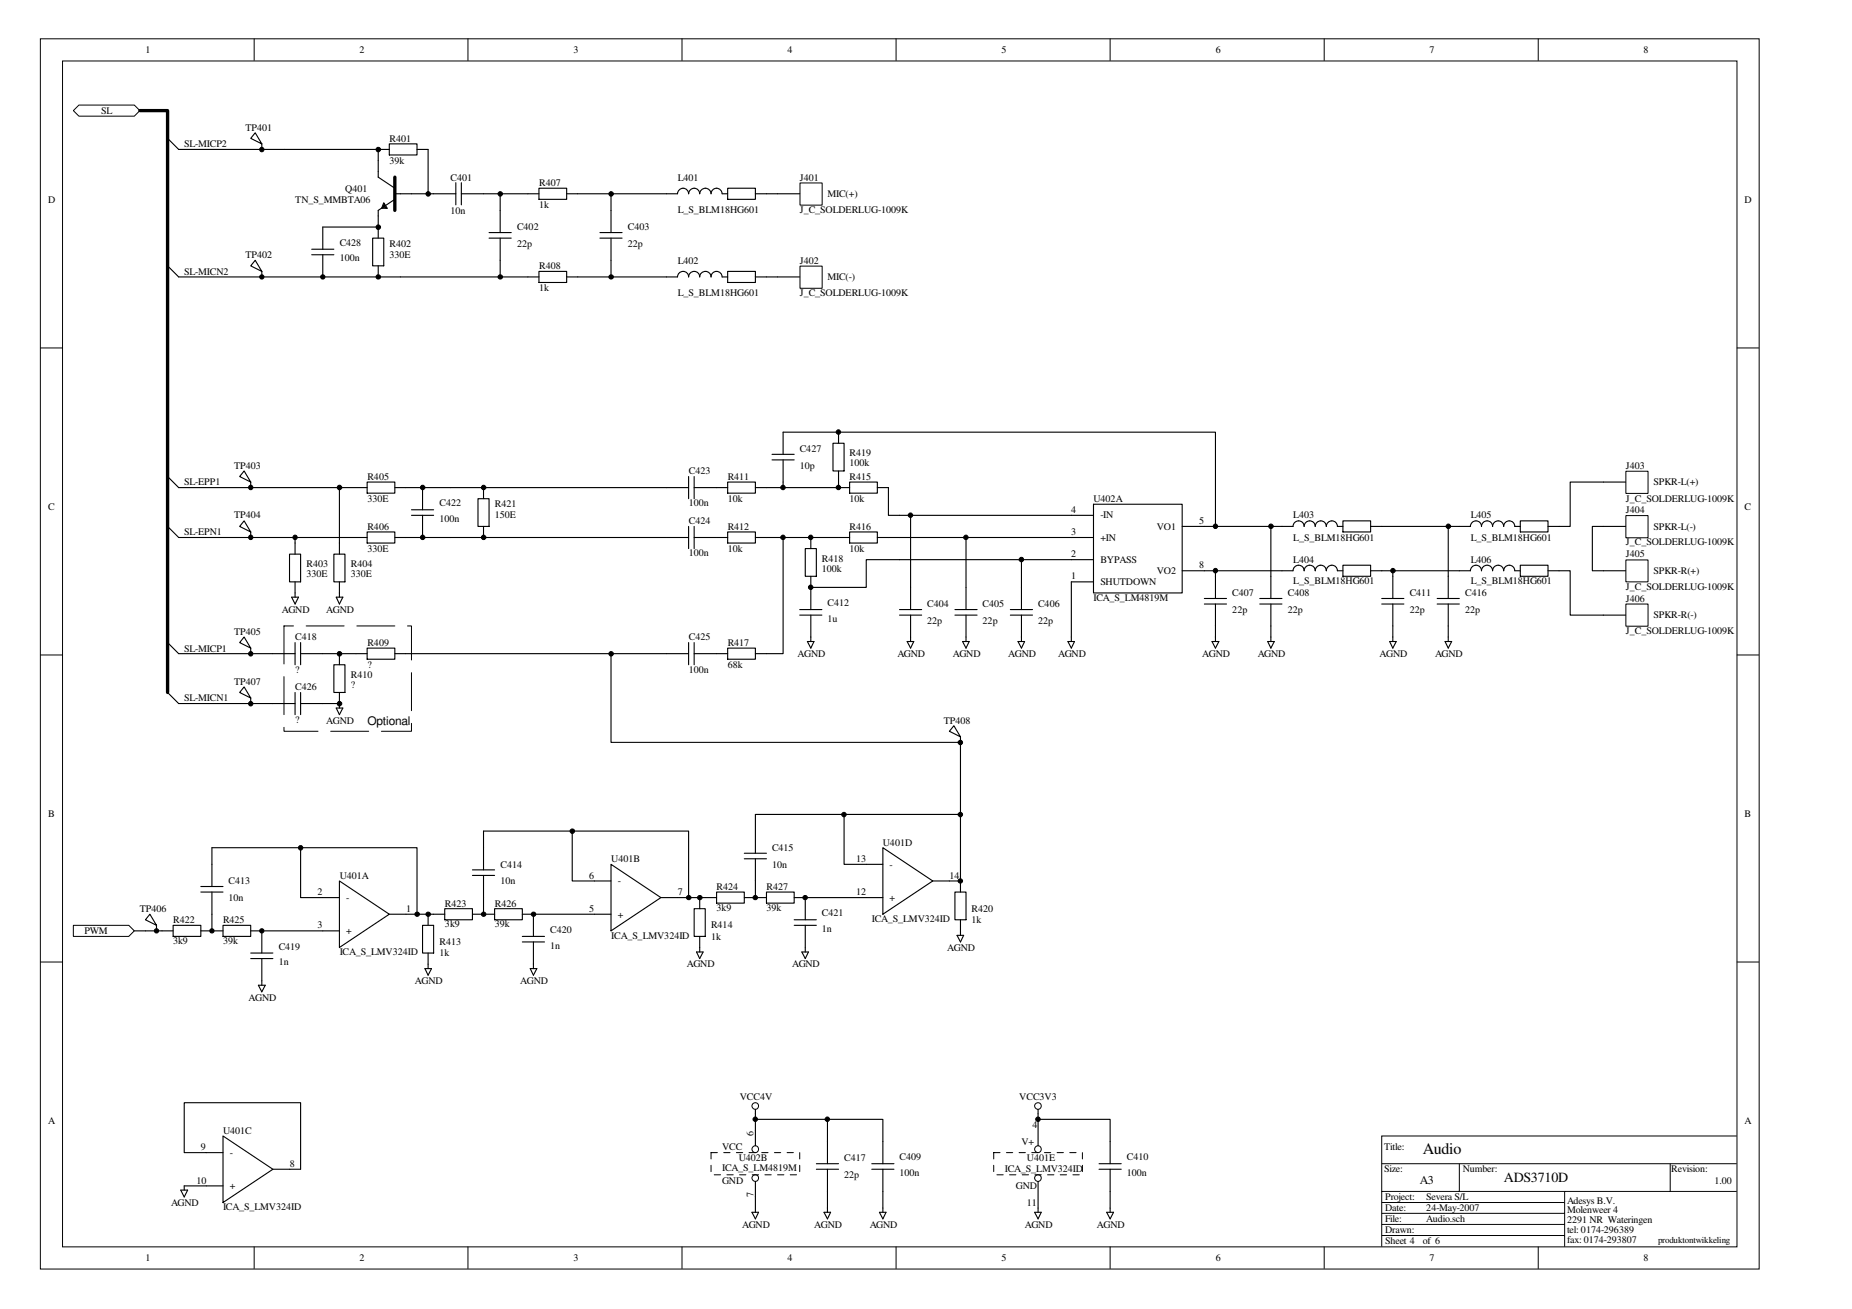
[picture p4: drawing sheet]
<svg xmlns="http://www.w3.org/2000/svg" width="297mm" height="210mm" viewBox="0 0 297 210" stroke-linecap="round" stroke-linejoin="round" font-family="sans-serif">
<g fill="none" stroke="#000" stroke-width=".16">
<path d="M6.5 6.2h275.6v197.3h-275.6zM10 9.8h268.6v190.1h-268.6zM40.8 6.2v3.5M75.1 6.2v3.5M109.4 6.2v3.5M143.7 6.2v3.5M178.1 6.2v3.5M212.4 6.2v3.5M246.7 6.2v3.5M6.4 55.8h3.6M278.5 55.8h3.6M6.4 105h3.6"/>
<path d="M278.5 105h3.6M6.4 154.3h3.6M278.5 154.3h3.6M40.8 199.9v3.6M75.1 199.9v3.6M109.4 199.9v3.6M143.7 199.9v3.6M178.1 199.9v3.6M212.4 199.9v3.6M221.6 198.1h29.3M221.6 196.3h29.3M221.6 194.6h29.3"/>
<path d="M221.6 186.6h56.9M221.6 192.8h29.3M234.1 186.6v4.5M246.7 199.9v3.6M250.9 191.1v8.8M267.9 186.6v4.5M278.5 191.1h-56.9v8.8M278.5 182.2h-56.9v8.9"/>
</g>
<path d="M125.6 69.3h69.3v15.1M125.6 77.3v.9M134.5 77.3v.9h-11.6M34 135.9h32.9v10.7M42 149.3h9.8" fill="none" stroke="#000" stroke-width=".18"/>
<path d="M11.8 148.4h8.9l.8 .9-.8 .9h-8.9z" fill-rule="evenodd" fill="#fff"/>
<g fill="none" stroke="#000" stroke-width=".16">
<path d="M11.8 148.4h8.9l.8 .9-.8 .9h-8.9z"/>
<circle cx="166.5" cy="177.4" r=".53"/>
<circle cx="166.5" cy="184.3" r=".53"/>
<circle cx="166.5" cy="188.9" r=".53"/>
</g>
<g fill="none" stroke="#000" stroke-width=".18">
<path d="M122.9 86.2h11.6M28.7 104.8h15.1M28.7 112.8h15.1M51.8 104.8h5.3M51.8 112.8h2.6M34 135.9v6.3M48.2 135.9v8h6.2M75.8 139.5h3.5M77.6 139.5v-6.2h32.8v10.6M91.8 133.3v8h6.2M98 138.6l8 5.3-8 5.4zM119.4 137.7h3.5"/>
<path d="M119.4 136.8h3.5M121.2 136.8v-6.2h32.8v10.7h-4.4M121.2 137.7v6.2M135.4 130.6v8h6.2M141.6 135.9l8 5.4-8 5.3zM26 149.3h1.8M27.8 148.4h4.4v1.8h-4.4zM32.2 149.3h3.6M32.2 143h3.6M32.2 142.2h3.6M34 143v6.3M35.8 148.4h4.4v1.8h-4.4z"/>
<path d="M40.2 149.3h1.8M51.8 149.3h2.6M54.4 141.3l8 5.3-8 5.3zM62.4 146.6h8.9M67.8 148.4h1.8v4.4h-1.8zM68.7 146.6v1.8M68.7 152.8v1.8M71.3 145.7h4.5v1.8h-4.5zM75.8 146.6h3.5M75.8 140.4h3.5M77.6 140.4v6.2M79.3 145.7h4.5v1.8h-4.5z"/>
<path d="M83.8 146.6h14.2M106 143.9h8.9M111.3 145.7h1.8v4.5h-1.8zM112.2 143.9v1.8M112.2 150.2v1.7M114.9 143h4.5v1.8h-4.5zM119.4 143.9h3.5M122.9 143h4.5v1.8h-4.5zM127.4 143.9h14.2M166.5 177.9v.7M166.5 179.5v4.2M165.9 194.4h1.1l-.5 1.1z"/>
<path d="M166.5 189.4v5"/>
</g>
<path d="M159.4 184.8h14.2v3.6h-14.2z" fill="none" stroke="#000" stroke-width=".16" stroke-dasharray="1 1 1 1 1 1 1 1"/>
<path d="M11.8 17.7l.9-.9h8.8l.9 .9-.9 .9h-8.8z" fill-rule="evenodd" fill="#fff"/>
<g fill="none" stroke="#000" stroke-width=".16">
<path d="M11.8 17.7l.9-.9h8.8l.9 .9-.9 .9h-8.8z"/>
<circle cx="121.1" cy="177.4" r=".53"/>
<circle cx="121.1" cy="184.3" r=".53"/>
<circle cx="121.1" cy="188.9" r=".53"/>
</g>
<g fill="none" stroke="#000" stroke-width=".18">
<path d="M26.9 22.2l1.8 1.8h16.8M106.9 31.1h1.8a.89 .89 0 0 1 .9-.9 .89 .89 0 0 1 .8 .9 .89 .89 0 0 1 .9-.9 .89 .89 0 0 1 .9 .9 .91 .91 0 0 1 .9-.9 .91 .91 0 0 1 .9 .9 .89 .89 0 0 1 .9-.9 .89 .89 0 0 1 .9 .9h.9M116.7 30.2h4.5v1.8h-4.5zM121.2 31.1h3.5M26.9 42.6l1.8 1.8h32M106.9 44.4h1.8a.89 .89 0 0 1 .9-.9 .89 .89 0 0 1 .8 .9 .89 .89 0 0 1 .9-.9 .89 .89 0 0 1 .9 .9 .91 .91 0 0 1 .9-.9 .91 .91 0 0 1 .9 .9 .89 .89 0 0 1 .9-.9 .89 .89 0 0 1 .9 .9h.9M116.7 43.5h4.5v1.8h-4.5zM121.2 44.4h3.5M26.9 76.4l1.8 1.8h11.5M65.1 78.2h7.1M142.5 78.2v4.4h1.8M257.2 77.3h-5.4v7.1h-1.7"/>
<path d="M26.9 84.4l1.8 1.8h11.5M65.1 86.2h7.1M125.6 86.2v18.6h-2.7M128.3 98.6h3.5M128.3 97.7h3.5M130 98.6v4.3M142.5 86.2h1.8M144.3 89.7h-5.4v4.5h-8.9v3.5M171.8 86.2h3.6M171.8 93.3h3.6M171.8 89.7h3.6M171.8 82.6h3.6"/>
<path d="M175.4 80.9h14.2v14.2h-14.2zM189.6 84.4h17.8a.89 .89 0 0 1 .9-.9 .89 .89 0 0 1 .9 .9 .89 .89 0 0 1 .9-.9 .89 .89 0 0 1 .8 .9 .89 .89 0 0 1 .9-.9 .89 .89 0 0 1 .9 .9 .89 .89 0 0 1 .9-.9 .89 .89 0 0 1 .9 .9h.9M189.6 91.5h17.8a.89 .89 0 0 1 .9-.9 .89 .89 0 0 1 .9 .9 .89 .89 0 0 1 .9-.9 .89 .89 0 0 1 .8 .9 .89 .89 0 0 1 .9-.9 .89 .89 0 0 1 .9 .9 .89 .89 0 0 1 .9-.9 .89 .89 0 0 1 .9 .9h.9M194.9 91.5v.9M203.8 84.4v8M215.4 83.5h4.4v1.8h-4.4zM215.4 90.6h4.4v1.8h-4.4zM219.8 84.4h1.8M219.8 91.5h1.8M250.1 91.5h1.7v7.1h5.4M257.2 84.4h-1.8v7.1h1.8M26.9 111l1.8 1.8"/>
<path d="M26.9 103l1.8 1.8M53.9 113.5h1.1l-.6 1.1zM54.4 112.8v.7M129.5 102.9h1.1l-.6 1zM194.4 102.9h1.1l-.6 1zM194.9 102.2v.7M203.3 102.9h1.1l-.6 1zM203.8 102.2v.7M40.2 153.7h3.6M40.2 152.8h3.6M41.4 158h1.1l-.5 1zM42 149.3v3.5"/>
<path d="M42 153.7v4.3M68.2 155.3h1l-.5 1.1zM68.7 154.6v.7M83.8 151h3.5M83.8 150.2h3.5M85 155.3h1.1l-.5 1.1zM85.6 146.6v3.6M85.6 151v4.3M111.7 152.7h1.1l-.6 1zM112.2 151.9v.8M127.4 148.4h3.5M127.4 147.5h3.5"/>
<path d="M128.6 152.7h1.1l-.5 1zM129.2 143.9v3.6M129.2 148.4v4.3M121.2 179.5h11.5v3.5M121.2 177.9v5.8M166.5 178.6v.9h11.6v7.1M120.6 194.4h1.1l-.5 1.1zM121.2 189.4v5M132.2 194.4h1l-.5 1.1zM132.7 191.1v3.3M176.3 187.5h3.5M176.3 186.6h3.5"/>
<path d="M177.5 194.4h1.1l-.5 1.1zM178.1 187.5v6.9"/>
</g>
<path d="M22.4 17.7h4.5v93.3" fill="none" stroke="#000" stroke-width=".53"/>
<path d="M114 184.8h14.3v3.6h-14.3z" fill="none" stroke="#000" stroke-width=".16" stroke-dasharray="1 1 1 1 1 1 1 1"/>
<path d="M260.8 75.6h3.5v3.5h-3.5z" fill="#fff"/>
<path d="M260.8 75.6h3.5v3.5h-3.5z" fill="none" stroke="#000" stroke-width=".16"/>
<path d="M257.2 77.3h3.5" fill="none" stroke="#000" stroke-width=".18"/>
<path d="M260.8 82.7h3.5v3.5h-3.5z" fill="#fff"/>
<path d="M260.8 82.7h3.5v3.5h-3.5z" fill="none" stroke="#000" stroke-width=".16"/>
<path d="M257.2 84.4h3.5" fill="none" stroke="#000" stroke-width=".18"/>
<path d="M260.8 89.8h3.5v3.5h-3.5z" fill="#fff"/>
<path d="M260.8 89.8h3.5v3.5h-3.5z" fill="none" stroke="#000" stroke-width=".16"/>
<path d="M257.2 91.5h3.5" fill="none" stroke="#000" stroke-width=".18"/>
<path d="M260.8 96.9h3.5v3.5h-3.5z" fill="#fff"/>
<path d="M260.8 96.9h3.5v3.5h-3.5z" fill="none" stroke="#000" stroke-width=".16"/>
<path d="M257.2 98.6h3.5" fill="none" stroke="#000" stroke-width=".18"/>
<path d="M128.4 29.4h3.5v3.5h-3.5z" fill="#fff"/>
<path d="M128.3 29.3h3.6v3.6h-3.6z" fill="none" stroke="#000" stroke-width=".16"/>
<path d="M124.7 31.1h3.6" fill="none" stroke="#000" stroke-width=".18"/>
<path d="M128.4 42.7h3.5v3.5h-3.5z" fill="#fff"/>
<g fill="none" stroke="#000" stroke-width=".16">
<path d="M128.3 42.7h3.6v3.5h-3.6z"/>
<circle cx="42" cy="24" r=".35"/>
<circle cx="60.7" cy="24" r=".37"/>
<circle cx="60.7" cy="36.4" r=".37"/>
<circle cx="68.7" cy="31.1" r=".36"/>
<circle cx="80.2" cy="31.1" r=".36"/>
<circle cx="98" cy="31.1" r=".36"/>
<circle cx="42" cy="44.4" r=".35"/>
<circle cx="51.8" cy="44.4" r=".35"/>
<circle cx="60.7" cy="44.4" r=".36"/>
<circle cx="80.2" cy="44.4" r=".35"/>
<circle cx="98" cy="44.4" r=".35"/>
<circle cx="40.2" cy="78.2" r=".35"/>
<circle cx="54.5" cy="78.2" r=".37"/>
<circle cx="67.8" cy="78.2" r=".36"/>
<circle cx="77.6" cy="78.2" r=".36"/>
<circle cx="125.6" cy="78.2" r=".36"/>
<circle cx="134.5" cy="78.2" r=".36"/>
<circle cx="134.5" cy="69.3" r=".36"/>
<circle cx="40.2" cy="86.2" r=".35"/>
<circle cx="47.3" cy="86.2" r=".35"/>
<circle cx="67.8" cy="86.2" r=".36"/>
<circle cx="77.6" cy="86.2" r=".36"/>
<circle cx="125.6" cy="86.2" r=".36"/>
<circle cx="130" cy="94.2" r=".36"/>
<circle cx="130" cy="86.2" r=".36"/>
<circle cx="146" cy="82.6" r=".36"/>
<circle cx="154.9" cy="86.2" r=".36"/>
<circle cx="163.8" cy="89.7" r=".36"/>
<circle cx="194.9" cy="84.4" r=".35"/>
<circle cx="194.9" cy="91.5" r=".35"/>
<circle cx="203.8" cy="84.4" r=".37"/>
<circle cx="223.4" cy="91.5" r=".36"/>
<circle cx="232.3" cy="84.4" r=".36"/>
<circle cx="40.2" cy="104.8" r=".35"/>
<circle cx="40.2" cy="112.8" r=".35"/>
<circle cx="54.5" cy="112.8" r=".37"/>
<circle cx="54.5" cy="104.8" r=".37"/>
<circle cx="98" cy="104.8" r=".36"/>
<circle cx="154" cy="119.1" r=".36"/>
<circle cx="48.2" cy="135.9" r=".35"/>
<circle cx="91.8" cy="133.3" r=".36"/>
<circle cx="135.4" cy="130.6" r=".36"/>
<circle cx="154" cy="130.6" r=".36"/>
<circle cx="25.1" cy="149.3" r=".35"/>
<circle cx="34" cy="149.3" r=".35"/>
<circle cx="42" cy="149.3" r=".35"/>
<circle cx="66.9" cy="146.6" r=".35"/>
<circle cx="68.7" cy="146.6" r=".35"/>
<circle cx="77.6" cy="146.6" r=".35"/>
<circle cx="85.6" cy="146.6" r=".35"/>
<circle cx="110.5" cy="143.9" r=".35"/>
<circle cx="112.3" cy="143.9" r=".35"/>
<circle cx="121.1" cy="143.9" r=".35"/>
<circle cx="129.1" cy="143.9" r=".35"/>
<circle cx="154" cy="141.3" r=".35"/>
<circle cx="121.1" cy="179.5" r=".36"/>
<circle cx="132.7" cy="179.5" r=".36"/>
<circle cx="166.5" cy="179.5" r=".36"/>
</g>
<g fill="none" stroke="#000" stroke-width=".18">
<path d="M40.9 21.3l1.1 1.8-1.8-.9zM42 23.1v.9M45.5 24h16.9M50 40h3.5M59.8 38.2h1.7v4.4h-1.7zM60.7 24v4.4l2.6 1.8M60.7 36.4h-8.9v3.6M61.4 33h.1l-.1 .2M61.5 32.5l.6 .9h-.9zM61.5 32.7l.2 .2M61.9 33.2h-.4v-.3l.4 .5M62.4 23.1h4.5v1.7h-4.5z"/>
<path d="M63.3 31.1h9.8M63.3 32l-2.6 1.7v4.5M66.9 24h1.8v7.1M73.1 29.3v3.6M74 31.1h12.4M74 29.3v3.6M78.4 37.3h3.6M78.4 38.2h3.6M80.2 31.1v6.2M80.2 38.2v6.2M86.4 30.2h4.5v1.8h-4.5zM90.9 31.1h16"/>
<path d="M96.2 37.3h3.6M96.2 38.2h3.6M98 31.1v6.2M98 38.2v6.2M40.9 41.7l1.1 1.8-1.8-.9zM42 43.5v.9M50 40.9h3.5M51.8 40.9v3.5M60.7 42.6v1.8h25.7M86.4 43.5h4.5v1.8h-4.5zM90.9 44.4h16M124.7 44.4h3.6"/>
<path d="M39.2 75.5l1 1.8-1.8-.9zM40.2 77.3v.9h18.7M54.4 78.2v10.7M58.9 77.3h4.4v1.8h-4.4zM63.3 78.2h1.8M67.8 78.2v3.5M72.2 78.2h38.2M76.7 80h1.7v4.4h-1.7zM77.6 78.2v1.8M110.4 76.4v3.6M111.3 76.4v3.6M111.3 78.2h5.4"/>
<path d="M116.7 77.3h4.5v1.8h-4.5zM121.2 78.2h1.7M123.8 72.9h3.6M123.8 73.7h3.6M125.6 69.3v3.6M125.6 73.7v3.6M133.6 71.1h1.8v4.4h-1.8zM134.5 78.2h1.8M134.5 69.3v1.8M134.5 75.5v1.8M136.3 77.3h4.4v1.8h-4.4zM140.7 78.2h1.8"/>
<path d="M39.2 83.5l1 1.8-1.8-.9zM40.2 85.3v.9h18.7M46.4 88.9h1.8v4.4h-1.8zM46.8 95.8h1.1l-.6 1.1zM47.3 86.2v2.7M47.3 93.3v2.5M53.5 88.9h1.8v4.4h-1.8zM53.9 95.8h1.1l-.6 1.1zM54.4 93.3v2.5M58.9 85.3h4.4v1.8h-4.4zM63.3 86.2h1.8M66 82.6h3.6"/>
<path d="M66 81.7h3.6M67.8 82.6v3.6M72.2 86.2h38.2M77.6 84.4v1.8M110.4 84.4v3.6M111.3 86.2h5.4M111.3 84.4v3.6M116.7 85.3h4.5v1.8h-4.5zM121.2 86.2h1.7M129.2 88h1.7v4.4h-1.7zM130 86.2v1.8M130 92.4v1.8"/>
<path d="M134.5 86.2h1.8M136.3 85.3h4.4v1.8h-4.4zM140.7 86.2h1.8M144.3 97.7h3.5M144.3 98.6h3.5M144.3 89.7h27.5M144.3 86.2h27.5M144.3 82.6h27.5M146 82.6v15.1M146 98.6v4.3M153.2 97.7h3.5M153.2 98.6h3.5"/>
<path d="M154.9 86.2v11.5M154.9 98.6v4.3M162 97.7h3.6M162 98.6h3.6M163.8 89.7v8M163.8 98.6v4.3M171.8 93.3v9.6M193.2 96h3.5M193.2 96.9h3.5M194.9 92.4v3.6M194.9 96.9v5.3M202.1 96h3.5"/>
<path d="M202.1 96.9h3.5M203.8 92.4v3.6M203.8 96.9v5.3M221.6 84.4h14.2a.89 .89 0 0 1 .9-.9 .89 .89 0 0 1 .9 .9 .89 .89 0 0 1 .9-.9 .89 .89 0 0 1 .9 .9 .89 .89 0 0 1 .9-.9 .89 .89 0 0 1 .9 .9 .89 .89 0 0 1 .9-.9 .89 .89 0 0 1 .8 .9h.9M221.6 91.5h14.2a.89 .89 0 0 1 .9-.9 .89 .89 0 0 1 .9 .9 .89 .89 0 0 1 .9-.9 .89 .89 0 0 1 .9 .9 .89 .89 0 0 1 .9-.9 .89 .89 0 0 1 .9 .9 .89 .89 0 0 1 .9-.9 .89 .89 0 0 1 .8 .9h.9M221.6 96h3.6M221.6 96.9h3.6M223.4 91.5v4.5M223.4 96.9v6M230.5 96h3.6M230.5 96.9h3.6M232.3 84.4v11.6"/>
<path d="M232.3 96.9v6M243.8 83.5h4.5v1.8h-4.5zM243.8 90.6h4.5v1.8h-4.5zM248.3 84.4h1.8M248.3 91.5h1.8M39.2 102.2l1 1.7-1.8-.9zM39.2 110.2l1 1.7-1.8-.9zM40.2 103.9v.9M40.2 111.9v.9M43.8 104.8h3.5M43.8 112.8h3.5M47.3 103v3.6"/>
<path d="M47.3 111v3.6M48.2 104.8h3.6M48.2 103v3.6M48.2 111v3.6M48.2 112.8h3.6M53.5 106.6h1.8v4.4h-1.8zM54.4 104.8v1.8M54.4 111v1.8M57.1 104.8h1.8M58.9 103.9h4.4v1.8h-4.4zM63.3 104.8h47.1M98 104.8v14.2h56v11.6"/>
<path d="M110.4 103v3.6M111.3 103v3.6M111.3 104.8h5.4M116.7 103.9h4.5v1.8h-4.5zM121.2 104.8h1.7M145.5 102.9h1.1l-.6 1zM153 116.4l1 1.8-1.7-.9zM154 118.2v.8M154.4 102.9h1l-.5 1zM163.3 102.9h1l-.5 1zM171.3 102.9h1l-.5 1zM222.9 102.9h1l-.5 1z"/>
<path d="M231.8 102.9h1l-.5 1zM21.5 149.3h4.5M24 146.6l1.1 1.8-1.8-.9zM25.1 148.4v.9M153.2 143h1.7v4.5h-1.7zM153.5 150h1.1l-.6 1zM154 141.3v1.7M154 147.5v2.5M132.7 179.5h8.9v7.1M29 190.8h1.1l-.6 1.1zM35.8 182.2l8 5.3-8 5.3zM35.8 184.8h-6.3v-8h18.7v10.7h-4.4"/>
<path d="M35.8 190.2h-6.3v.6M130.9 186.6h3.6M130.9 187.5h3.6M132.7 183v3.6M132.7 187.5v3.6M139.8 186.6h3.6M139.8 187.5h3.6M141.1 194.4h1l-.5 1.1zM141.6 187.5v6.9"/>
</g>
<g fill="#000">
<circle cx="42" cy="24" r=".35"/>
<circle cx="60.7" cy="24" r=".37"/>
<circle cx="60.7" cy="36.4" r=".37"/>
<circle cx="68.7" cy="31.1" r=".36"/>
<circle cx="80.2" cy="31.1" r=".36"/>
<circle cx="98" cy="31.1" r=".36"/>
<circle cx="42" cy="44.4" r=".35"/>
<circle cx="51.8" cy="44.4" r=".35"/>
<circle cx="60.7" cy="44.4" r=".36"/>
<circle cx="80.2" cy="44.4" r=".35"/>
<circle cx="98" cy="44.4" r=".35"/>
<circle cx="40.2" cy="78.2" r=".35"/>
<circle cx="54.5" cy="78.2" r=".37"/>
<circle cx="67.8" cy="78.2" r=".36"/>
<circle cx="77.6" cy="78.2" r=".36"/>
<circle cx="125.6" cy="78.2" r=".36"/>
<circle cx="134.5" cy="78.2" r=".36"/>
<circle cx="134.5" cy="69.3" r=".36"/>
<circle cx="40.2" cy="86.2" r=".35"/>
<circle cx="47.3" cy="86.2" r=".35"/>
<circle cx="67.8" cy="86.2" r=".36"/>
<circle cx="77.6" cy="86.2" r=".36"/>
<circle cx="125.6" cy="86.2" r=".36"/>
<circle cx="130" cy="94.2" r=".36"/>
<circle cx="130" cy="86.2" r=".36"/>
<circle cx="146" cy="82.6" r=".36"/>
<circle cx="154.9" cy="86.2" r=".36"/>
<circle cx="163.8" cy="89.7" r=".36"/>
<circle cx="194.9" cy="84.4" r=".35"/>
<circle cx="194.9" cy="91.5" r=".35"/>
<circle cx="203.8" cy="84.4" r=".37"/>
<circle cx="223.4" cy="91.5" r=".36"/>
<circle cx="232.3" cy="84.4" r=".36"/>
<circle cx="40.2" cy="104.8" r=".35"/>
<circle cx="40.2" cy="112.8" r=".35"/>
<circle cx="54.5" cy="112.8" r=".37"/>
<circle cx="54.5" cy="104.8" r=".37"/>
<circle cx="98" cy="104.8" r=".36"/>
<circle cx="154" cy="119.1" r=".36"/>
<circle cx="48.2" cy="135.9" r=".35"/>
<circle cx="91.8" cy="133.3" r=".36"/>
<circle cx="135.4" cy="130.6" r=".36"/>
<circle cx="154" cy="130.6" r=".36"/>
<circle cx="25.1" cy="149.3" r=".35"/>
<circle cx="34" cy="149.3" r=".35"/>
<circle cx="42" cy="149.3" r=".35"/>
<circle cx="66.9" cy="146.6" r=".35"/>
<circle cx="68.7" cy="146.6" r=".35"/>
<circle cx="77.6" cy="146.6" r=".35"/>
<circle cx="85.6" cy="146.6" r=".35"/>
<circle cx="110.5" cy="143.9" r=".35"/>
<circle cx="112.3" cy="143.9" r=".35"/>
<circle cx="121.1" cy="143.9" r=".35"/>
<circle cx="129.1" cy="143.9" r=".35"/>
<circle cx="154" cy="141.3" r=".35"/>
<circle cx="121.1" cy="179.5" r=".36"/>
<circle cx="132.7" cy="179.5" r=".36"/>
<circle cx="166.5" cy="179.5" r=".36"/>
</g>
<path d="M63.3 28.4v5.3" fill="none" stroke="#000" stroke-width=".53"/>
<path d="M45.5 100.4h20.5v16.9h-20.5z" fill="none" stroke="#000" stroke-width=".16" stroke-dasharray="6.1 2"/>
<text font-size="2.6" x="228.2" y="185.1">Audio</text>
<text font-size="2.2" x="241.2" y="189.6">ADS3710D</text>
<g font-size="1.9">
<text x="58.9" y="116.3">Optional</text>
<text x="227.7" y="189.9">A3</text>
</g>
<g font-size="1.6">
<text x="23.3" y="8.5">1</text>
<text x="57.7" y="8.5">2</text>
<text x="92" y="8.5">3</text>
<text x="126.3" y="8.5">4</text>
<text x="160.7" y="8.5">5</text>
<text x="195" y="8.5">6</text>
<text x="229.3" y="8.5">7</text>
<text x="263.6" y="8.5">8</text>
<text x="16.2" y="18.3">SL</text>
<text x="29.5" y="23.6">SL-MICP2</text>
<text x="39.4" y="21">TP401</text>
<text x="62.5" y="22.7">R401</text>
<text x="62.5" y="26.3">39k</text>
<text x="72.3" y="29">C401</text>
<text x="86.5" y="29.8">R407</text>
<text x="108.7" y="29">L401</text>
<text x="128.3" y="29">J401</text>
<text x="7.7" y="32.5">D</text>
<text x="47.4" y="32.5">TN_S_MMBTA06</text>
<text x="55.4" y="30.7">Q401</text>
<text x="72.3" y="34.3">10n</text>
<text x="86.5" y="33.4">1k</text>
<text x="108.7" y="34.1">L_S_BLM18HG601</text>
<text x="128.3" y="34.1">J_C_SOLDERLUG-1009K</text>
<text x="132.7" y="31.6">MIC(+)</text>
<text x="279.8" y="32.5">D</text>
<text x="39.4" y="41.4">TP402</text>
<text x="54.5" y="39.4">C428</text>
<text x="54.5" y="41.9">100n</text>
<text x="62.5" y="39.6">R402</text>
<text x="62.5" y="41.4">330E</text>
<text x="82.9" y="37">C402</text>
<text x="82.9" y="39.6">22p</text>
<text x="100.7" y="37">C403</text>
<text x="100.7" y="39.6">22p</text>
<text x="29.5" y="44.1">SL-MICN2</text>
<text x="86.5" y="43.2">R408</text>
<text x="86.5" y="46.7">1k</text>
<text x="108.7" y="42.3">L402</text>
<text x="108.7" y="47.4">L_S_BLM18HG601</text>
<text x="128.3" y="42.3">J402</text>
<text x="128.3" y="47.4">J_C_SOLDERLUG-1009K</text>
<text x="132.7" y="45">MIC(-)</text>
<text x="29.5" y="77.8">SL-EPP1</text>
<text x="37.5" y="75.1">TP403</text>
<text x="58.9" y="76.9">R405</text>
<text x="110.5" y="76">C423</text>
<text x="116.7" y="76.9">R411</text>
<text x="128.3" y="72.5">C427</text>
<text x="128.3" y="75.1">10p</text>
<text x="136.3" y="76.9">R415</text>
<text x="136.3" y="73.2">R419</text>
<text x="136.3" y="74.8">100k</text>
<text x="260.8" y="75.1">J403</text>
<text x="265.2" y="77.8">SPKR-L(+)</text>
<text x="7.7" y="81.7">C</text>
<text x="37.5" y="83.1">TP404</text>
<text x="58.9" y="80.5">330E</text>
<text x="70.5" y="81.2">C422</text>
<text x="70.5" y="83.7">100n</text>
<text x="79.4" y="81.4">R421</text>
<text x="79.4" y="83.1">150E</text>
<text x="110.5" y="81.2">100n</text>
<text x="116.7" y="80.5">10k</text>
<text x="136.3" y="80.5">10k</text>
<text x="171.8" y="82.3">4</text>
<text x="175.4" y="80.5">U402A</text>
<text x="176.5" y="83.1">-IN</text>
<text x="207.4" y="83.1">L403</text>
<text x="235.9" y="83.1">L405</text>
<text x="260.8" y="80.5">J_C_SOLDERLUG-1009K</text>
<text x="260.8" y="82.3">J404</text>
<text x="279.8" y="81.7">C</text>
<text x="29.5" y="85.8">SL-EPN1</text>
<text x="58.9" y="84.9">R406</text>
<text x="58.9" y="88.5">330E</text>
<text x="110.5" y="84">C424</text>
<text x="110.5" y="89.2">100n</text>
<text x="116.7" y="84.9">R412</text>
<text x="116.7" y="88.5">10k</text>
<text x="136.3" y="84.9">R416</text>
<text x="136.3" y="88.5">10k</text>
<text x="171.8" y="85.8">3</text>
<text x="171.8" y="89.4">2</text>
<text x="176.5" y="86.7">+IN</text>
<text x="185.5" y="84.9">VO1</text>
<text x="192.3" y="84">5</text>
<text x="207.4" y="86.7">L_S_BLM18HG601</text>
<text x="235.9" y="86.7">L_S_BLM18HG601</text>
<text x="260.8" y="87.4">J_C_SOLDERLUG-1009K</text>
<text x="260.8" y="89.4">J405</text>
<text x="265.2" y="84.9">SPKR-L(-)</text>
<text x="49.1" y="91">R403</text>
<text x="49.1" y="92.6">330E</text>
<text x="56.3" y="91">R404</text>
<text x="56.3" y="92.6">330E</text>
<text x="131.8" y="90.1">R418</text>
<text x="131.8" y="91.7">100k</text>
<text x="171.8" y="92.9">1</text>
<text x="176.5" y="93.8">SHUTDOWN</text>
<text x="176.5" y="90.3">BYPASS</text>
<text x="185.5" y="92">VO2</text>
<text x="192.3" y="91.1">8</text>
<text x="197.7" y="95.6">C407</text>
<text x="206.5" y="95.6">C408</text>
<text x="207.4" y="90.3">L404</text>
<text x="207.4" y="93.6">L_S_BLM18HG601</text>
<text x="226.1" y="95.6">C411</text>
<text x="235" y="95.6">C416</text>
<text x="235.9" y="90.3">L406</text>
<text x="235.9" y="93.6">L_S_BLM18HG601</text>
<text x="260.8" y="94.5">J_C_SOLDERLUG-1009K</text>
<text x="265.2" y="92">SPKR-R(+)</text>
<text x="37.5" y="101.8">TP405</text>
<text x="45.2" y="98.3">AGND</text>
<text x="52.3" y="98.3">AGND</text>
<text x="132.7" y="97.2">C412</text>
<text x="132.7" y="99.7">1u</text>
<text x="148.7" y="97.4">C404</text>
<text x="148.7" y="100">22p</text>
<text x="157.6" y="97.4">C405</text>
<text x="157.6" y="100">22p</text>
<text x="166.5" y="97.4">C406</text>
<text x="166.5" y="100">22p</text>
<text x="175.4" y="96.3">ICA_S_LM4819M</text>
<text x="197.7" y="98.3">22p</text>
<text x="206.5" y="98.3">22p</text>
<text x="226.1" y="98.3">22p</text>
<text x="235" y="98.3">22p</text>
<text x="260.8" y="96.5">J406</text>
<text x="260.8" y="101.6">J_C_SOLDERLUG-1009K</text>
<text x="265.2" y="99.1">SPKR-R(-)</text>
<text x="29.5" y="104.5">SL-MICP1</text>
<text x="47.4" y="102.7">C418</text>
<text x="47.4" y="107.9">?</text>
<text x="58.9" y="103.6">R409</text>
<text x="58.9" y="107.1">?</text>
<text x="110.5" y="102.7">C425</text>
<text x="110.5" y="107.9">100n</text>
<text x="116.7" y="103.6">R417</text>
<text x="116.7" y="107.1">68k</text>
<text x="127.9" y="105.4">AGND</text>
<text x="143.9" y="105.4">AGND</text>
<text x="152.8" y="105.4">AGND</text>
<text x="161.7" y="105.4">AGND</text>
<text x="169.7" y="105.4">AGND</text>
<text x="192.8" y="105.4">AGND</text>
<text x="201.7" y="105.4">AGND</text>
<text x="221.3" y="105.4">AGND</text>
<text x="230.2" y="105.4">AGND</text>
<text x="29.5" y="112.5">SL-MICN1</text>
<text x="37.5" y="109.8">TP407</text>
<text x="47.4" y="110.7">C426</text>
<text x="56.3" y="108.8">R410</text>
<text x="56.3" y="110.3">?</text>
<text x="47.4" y="115.9">?</text>
<text x="52.3" y="116">AGND</text>
<text x="151.4" y="116">TP408</text>
<text x="7.7" y="130.9">B</text>
<text x="279.8" y="130.9">B</text>
<text x="123.8" y="136.5">C415</text>
<text x="141.6" y="135.6">U401D</text>
<text x="36.7" y="141.8">C413</text>
<text x="50.9" y="143.6">2</text>
<text x="54.5" y="140.9">U401A</text>
<text x="80.3" y="139.1">C414</text>
<text x="80.3" y="141.8">10n</text>
<text x="94.5" y="140.9">6</text>
<text x="98" y="138.3">U401B</text>
<text x="99.1" y="141.8">-</text>
<text x="108.7" y="143.6">7</text>
<text x="114.9" y="142.7">R424</text>
<text x="122.9" y="142.7">R427</text>
<text x="123.8" y="139.1">10n</text>
<text x="137.3" y="143.6">12</text>
<text x="137.3" y="138.3">13</text>
<text x="142.7" y="139.1">-</text>
<text x="152.3" y="140.9">14</text>
<text x="13.5" y="149.8">PWM</text>
<text x="22.4" y="146.3">TP406</text>
<text x="27.8" y="148">R422</text>
<text x="35.8" y="148">R425</text>
<text x="36.7" y="144.5">10n</text>
<text x="50.9" y="148.9">3</text>
<text x="55.5" y="144.5">-</text>
<text x="55.5" y="149.8">+</text>
<text x="65.1" y="146.3">1</text>
<text x="71.4" y="145.4">R423</text>
<text x="71.4" y="148.7">3k9</text>
<text x="79.4" y="145.4">R426</text>
<text x="79.4" y="148.7">39k</text>
<text x="88.3" y="149.6">C420</text>
<text x="94.5" y="146.3">5</text>
<text x="99.1" y="147.2">+</text>
<text x="114" y="148.9">R414</text>
<text x="114.9" y="146">3k9</text>
<text x="122.9" y="146">39k</text>
<text x="131.8" y="146.9">C421</text>
<text x="131.8" y="149.4">1n</text>
<text x="139.8" y="147.8">ICA_S_LMV324ID</text>
<text x="142.7" y="144.5">+</text>
<text x="155.8" y="146.3">R420</text>
<text x="155.8" y="148">1k</text>
<text x="27.8" y="151.4">3k9</text>
<text x="35.8" y="151.4">39k</text>
<text x="44.7" y="152.3">C419</text>
<text x="44.7" y="154.8">1n</text>
<text x="54.5" y="153.2">ICA_S_LMV324ID</text>
<text x="70.5" y="151.6">R413</text>
<text x="70.5" y="153.3">1k</text>
<text x="88.3" y="152.1">1n</text>
<text x="98" y="150.5">ICA_S_LMV324ID</text>
<text x="110.1" y="155.1">AGND</text>
<text x="114" y="150.7">1k</text>
<text x="127" y="155.1">AGND</text>
<text x="151.9" y="152.4">AGND</text>
<text x="39.9" y="160.4">AGND</text>
<text x="66.5" y="157.8">AGND</text>
<text x="83.4" y="157.8">AGND</text>
<text x="118.7" y="176.4">VCC4V</text>
<text x="163.5" y="176.4">VCC3V3</text>
<text x="7.7" y="180.2">A</text>
<text x="32.2" y="184.4">9</text>
<text x="35.8" y="181.8">U401C</text>
<text x="36.9" y="185.3">-</text>
<text x="115.8" y="184.4">VCC</text>
<text x="120.9" y="182.2" transform="rotate(-90 120.9 182.2)">6</text>
<text x="163.8" y="183.6">V+</text>
<text x="165.6" y="180.9">4</text>
<text x="222" y="184.4">Title:</text>
<text x="279.8" y="180.2">A</text>
<text x="31.5" y="189.8">10</text>
<text x="36.9" y="190.7">+</text>
<text x="46.5" y="187.1">8</text>
<text x="115.8" y="189.8">GND</text>
<text x="115.8" y="187.8">ICA_S_LM4819M</text>
<text x="118.5" y="186.2">U402B</text>
<text x="120.9" y="191.9" transform="rotate(-90 120.9 191.9)">7</text>
<text x="135.4" y="186.2">C417</text>
<text x="135.4" y="188.9">22p</text>
<text x="144.3" y="186.1">C409</text>
<text x="144.3" y="188.6">100n</text>
<text x="161.2" y="188">ICA_S_LMV324ID</text>
<text x="162.9" y="190.7">GND</text>
<text x="164.7" y="186.2">U401E</text>
<text x="180.7" y="186.1">C410</text>
<text x="180.7" y="188.6">100n</text>
<text x="222" y="188">Size:</text>
<text x="234.6" y="188">Number:</text>
<text x="268.1" y="188">Revision:</text>
<text x="275" y="189.8">1.00</text>
<text x="27.4" y="193.3">AGND</text>
<text x="35.8" y="194.1">ICA_S_LMV324ID</text>
<text x="119" y="196.9">AGND</text>
<text x="130.6" y="196.9">AGND</text>
<text x="139.5" y="196.9">AGND</text>
<text x="164.4" y="196.9">AGND</text>
<text x="164.7" y="193.3">11</text>
<text x="175.9" y="196.9">AGND</text>
<text x="222.2" y="197.8">Drawn:</text>
<text x="222.2" y="196">File:</text>
<text x="222.2" y="194.2">Date:</text>
<text x="222.2" y="192.4">Project:</text>
<text x="228.8" y="196">Audio.sch</text>
<text x="228.8" y="194.2">24-May-2007</text>
<text x="228.8" y="192.4">Severa S/L</text>
<text x="251.3" y="193">Adesys B.V.</text>
<text x="251.3" y="197.8">tel: 0174-296389</text>
<text x="251.3" y="194.6">Molenweer 4</text>
<text x="251.3" y="196.2">2291 NR Wateringen</text>
<text x="23.3" y="202.2">1</text>
<text x="57.7" y="202.2">2</text>
<text x="92" y="202.2">3</text>
<text x="126.3" y="202.2">4</text>
<text x="160.7" y="202.2">5</text>
<text x="195" y="202.2">6</text>
<text x="222.2" y="199.6">Sheet 4</text>
<text x="228.2" y="199.6">of 6</text>
<text x="229.3" y="202.2">7</text>
<text x="251.3" y="199.4">fax: 0174-293807</text>
<text x="263.6" y="202.2">8</text>
</g>
<text font-size="1.4" x="265.9" y="199.4">produktontwikkeling</text>
</svg>
